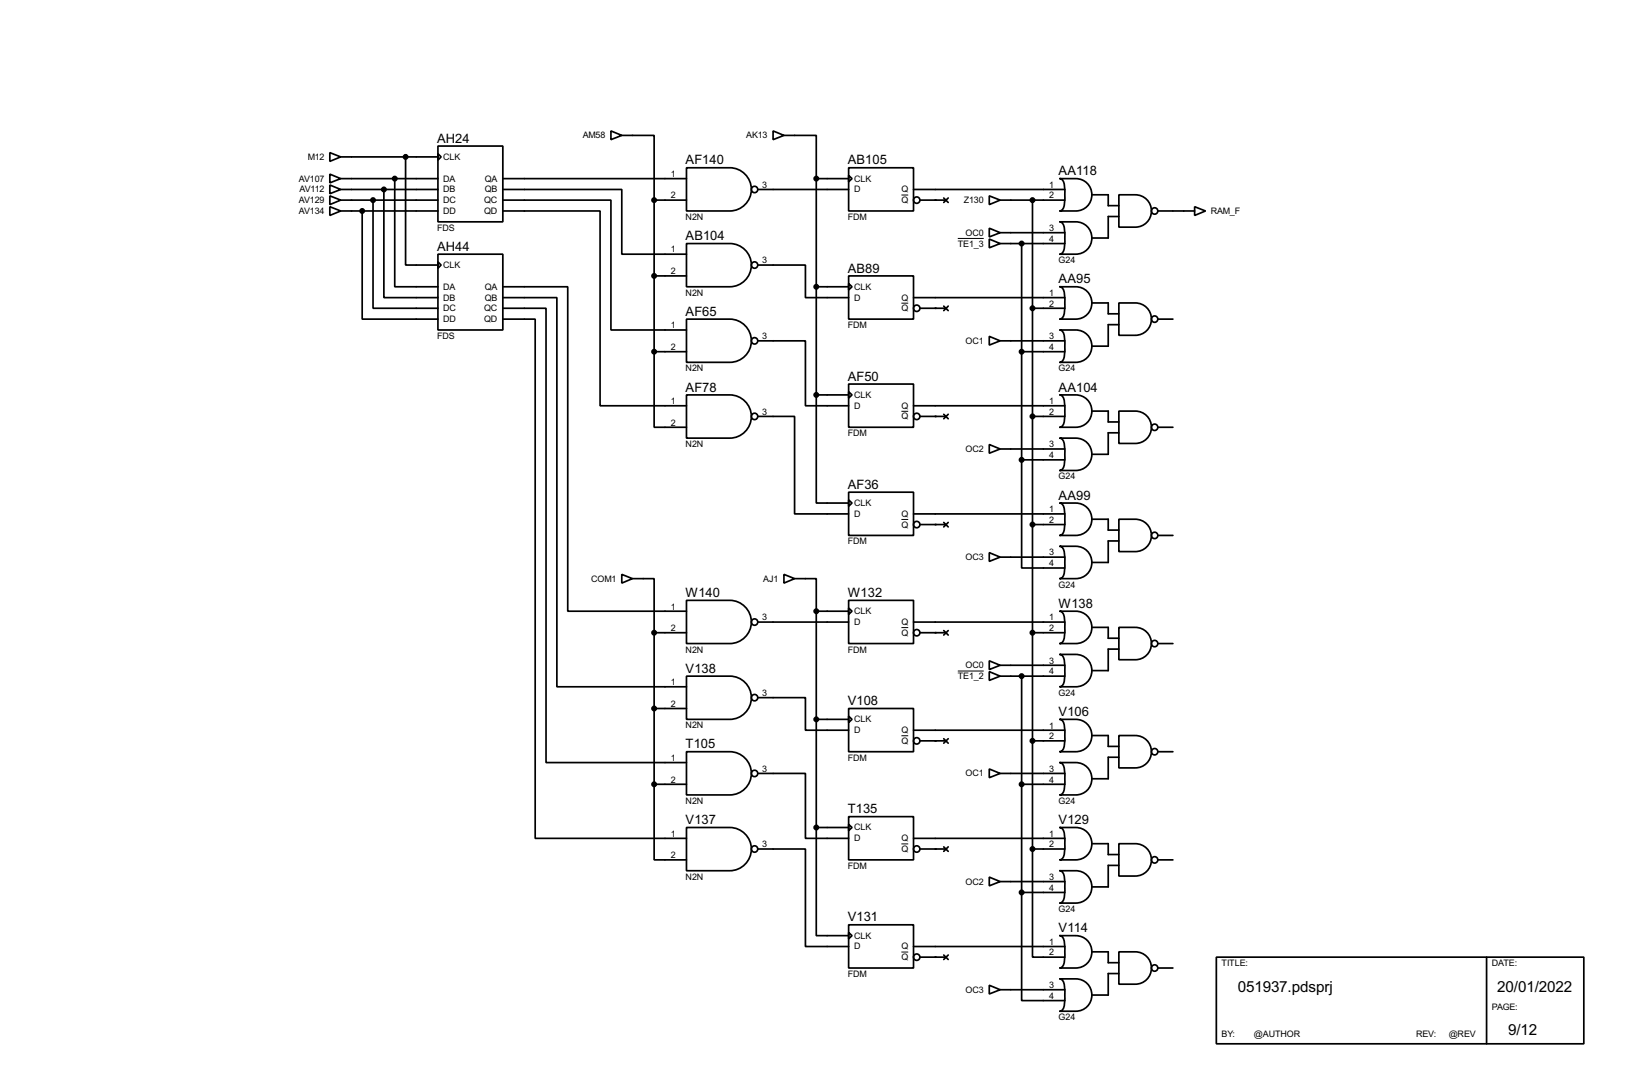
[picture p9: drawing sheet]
<svg xmlns="http://www.w3.org/2000/svg" width="383mm" height="256mm" viewBox="0 0 383 256" stroke-linecap="round" stroke-linejoin="round" font-family="sans-serif">
<g fill="none" stroke="#000" stroke-width=".4">
<path d="M77.5 35.9l2.6 1-2.6 1zM80.1 36.9h22.8M95.3 36.9v25.4h7.6M102.9 34.3h15.3v17.8h-15.3zM102.9 36.1l.8 .8-.8 .7zM143.6 30.8l2.5 1-2.5 1zM146.1 31.8h7.6v15.2M161.3 39.4h10.2a5.1 5.1 0 0 1 5.1 5.1 5.1 5.1 0 0 1-5.1 5.1h-10.2zM181.7 30.8l2.5 1-2.5 1zM184.2 31.8h7.6v10.2M199.4 39.4h15.3v10.2h-15.3zM77.5 43.5l2.6 1-2.6 1z"/>
<path d="M77.5 40.9l2.6 1.1-2.6 1zM77.5 46l2.6 1-2.6 1.1zM77.5 48.6l2.6 1-2.6 1zM80.1 44.5h22.8M80.1 42h22.8M80.1 47h22.8M80.1 49.6h22.8M85.1 49.6v25.4h17.8M87.7 47v25.4h15.2M90.2 44.5v25.4h12.7M92.8 42v25.4h10.1M102.9 59.7h15.3v17.8h-15.3z"/>
<path d="M118.2 44.5h27.9v15.2h15.2M118.2 47h25.4v30.5h17.7M118.2 49.6h22.8v45.7h20.3M118.2 42h43.1M153.7 47h7.6M153.7 47v35.6M161.3 57.2h10.2a5.1 5.1 0 0 1 5.1 5.1 5.1 5.1 0 0 1-5.1 5.1h-10.2zM178.1 44.5h21.3M191.8 42h7.6M191.8 42v50.8M199.4 41.2l.8 .8-.8 .7zM214.7 44.5h35.5"/>
<path d="M216.2 47h6.1M221.8 46.5l1 1.1M222.8 46.5l-1 1.1M232.5 53.6l2.5 1.1-2.5 1zM232.5 46l2.5 1-2.5 1.1zM232.5 56.2l2.5 1-2.5 1zM235 47h15.2M235 54.7h15.2M235 57.2h15.2M240.1 57.2v50.8M242.6 47v152.4M249 42h3.8a3.8 3.8 0 0 1 3.8 3.8 3.8 3.8 0 0 1-3.8 3.8h-3.8a1.73 1.73 0 0 0 1.2-2 16.4 16.4 0 0 0-.4-5l-.3-.5z"/>
<path d="M249 52.1h3.8a3.8 3.8 0 0 1 3.8 3.8 3.8 3.8 0 0 1-3.8 3.8h-3.8a1.7 1.7 0 0 0 1.2-1.9 16.4 16.4 0 0 0-.4-5.1l-.3-.4zM256.6 45.8h3.8v2.5h2.5M262.9 45.8h3.9a3.8 3.8 0 0 1 3.8 3.8 3.8 3.8 0 0 1-3.8 3.8h-3.9zM262.9 50.9h-2.5v5h-3.8M272.1 49.6h8.6M280.7 48.6l2.6 1-2.6 1zM102.9 61.5l.8 .8-.8 .7zM118.2 67.4h15.2v76.2h27.9M118.2 69.9h12.7v91.4h30.4M118.2 72.4h10.1v106.7h33M118.2 75h7.6v121.9h35.5M153.7 64.8h7.6"/>
<path d="M161.3 75h10.2a5.1 5.1 0 0 1 5.1 5 5.1 5.1 0 0 1-5.1 5.1h-10.2zM178.1 62.3h11.2v7.6h10.1M191.8 67.4h7.6M199.4 64.8h15.3v10.2h-15.3zM199.4 66.6l.8 .8-.8 .7zM214.7 69.9h35.5M216.2 72.4h6.1M221.8 71.9l1 1.1M222.8 71.9l-1 1.1M232.5 79l2.5 1.1-2.5 1zM242.6 72.4h7.6M249 67.4h3.8a3.8 3.8 0 0 1 3.8 3.8 3.8 3.8 0 0 1-3.8 3.8h-3.8a1.73 1.73 0 0 0 1.2-2 16.4 16.4 0 0 0-.4-5l-.3-.5z"/>
<path d="M249 77.5h3.8a3.8 3.8 0 0 1 3.8 3.8 3.8 3.8 0 0 1-3.8 3.8h-3.8a1.7 1.7 0 0 0 1.2-1.9 16.4 16.4 0 0 0-.4-5.1l-.3-.4zM256.6 71.2h3.8v2.5h2.5M262.9 71.2h3.9a3.8 3.8 0 0 1 3.8 3.8 3.8 3.8 0 0 1-3.8 3.8h-3.9zM262.9 76.3h-2.5v5h-3.8M272.1 75h3.5M153.7 82.6v17.8h7.6M153.7 82.6h7.6M161.3 92.8h10.2a5.1 5.1 0 0 1 5.1 5 5.1 5.1 0 0 1-5.1 5.1h-10.2zM178.1 80.1h11.2v15.2h10.1M178.1 97.8h8.6v22.9h12.7M191.8 92.8v25.4h7.6M191.8 92.8h7.6"/>
<path d="M199.4 90.2h15.3v10.2h-15.3zM199.4 92l.8 .8-.8 .7zM214.7 95.3h35.5M216.2 97.8h6.1M221.8 97.3l1 1.1M222.8 97.3l-1 1.1M235 80.1h15.2M240.1 82.6h10.1M242.6 97.8h7.6M249 92.8h3.8a3.8 3.8 0 0 1 3.8 3.8 3.8 3.8 0 0 1-3.8 3.8h-3.8a1.73 1.73 0 0 0 1.2-2 16.4 16.4 0 0 0-.4-5l-.3-.5zM256.6 96.6h3.8v2.5h2.5M262.9 96.6h3.9a3.8 3.8 0 0 1 3.8 3.8 3.8 3.8 0 0 1-3.8 3.8h-3.9z"/>
<path d="M199.4 115.6h15.3v10.2h-15.3zM199.4 117.4l.8 .8-.8 .7zM232.5 104.4l2.5 1.1-2.5 1zM235 105.5h15.2M240.1 108v25.4h10.1M240.1 108h10.1M249 102.9h3.8a3.8 3.8 0 0 1 3.8 3.8 3.8 3.8 0 0 1-3.8 3.8h-3.8a1.7 1.7 0 0 0 1.2-1.9 16.4 16.4 0 0 0-.4-5.1l-.3-.4zM249 118.2h3.8a3.8 3.8 0 0 1 3.8 3.8 3.8 3.8 0 0 1-3.8 3.8h-3.8a1.73 1.73 0 0 0 1.2-2 16.4 16.4 0 0 0-.4-5l-.3-.5zM262.9 101.7h-2.5v5h-3.8M272.1 100.4h3.5M146.1 134.9l2.5 1-2.5 1.1zM148.6 135.9h5.1v12.7"/>
<path d="M184.2 134.9l2.5 1-2.5 1.1zM186.7 135.9h5.1v7.7M214.7 120.7h35.5M216.2 123.2h6.1M221.8 122.7l1 1.1M222.8 122.7l-1 1.1M232.5 129.8l2.5 1.1-2.5 1zM235 130.9h15.2M242.6 123.2h7.6M249 128.3h3.8a3.8 3.8 0 0 1 3.8 3.8 3.8 3.8 0 0 1-3.8 3.8h-3.8a1.7 1.7 0 0 0 1.2-1.9 16.4 16.4 0 0 0-.4-5.1l-.3-.4zM256.6 122h3.8v2.5h2.5M262.9 122h3.9a3.8 3.8 0 0 1 3.8 3.8 3.8 3.8 0 0 1-3.8 3.8h-3.9z"/>
<path d="M262.9 127.1h-2.5v5h-3.8M272.1 125.8h3.5M153.7 148.6h7.6M153.7 148.6v35.6M161.3 141h10.2a5.1 5.1 0 0 1 5.1 5.1 5.1 5.1 0 0 1-5.1 5.1h-10.2zM161.3 158.8h10.2a5.1 5.1 0 0 1 5.1 5.1 5.1 5.1 0 0 1-5.1 5.1h-10.2zM178.1 146.1h21.3M191.8 143.6v50.8M191.8 143.6h7.6M199.4 141h15.3v10.2h-15.3zM199.4 142.8l.8 .8-.8 .7zM214.7 146.1h35.5"/>
<path d="M216.2 148.6h6.1M221.8 148.1l1 1.1M222.8 148.1l-1 1.1M232.5 155.2l2.5 1.1-2.5 1zM232.5 157.8l2.5 1-2.5 1zM235 156.3h15.2M235 158.8h15.2M240.1 158.8v50.8M242.6 148.6h7.6M249 143.6h3.8a3.8 3.8 0 0 1 3.8 3.8 3.8 3.8 0 0 1-3.8 3.8h-3.8a1.73 1.73 0 0 0 1.2-2 16.4 16.4 0 0 0-.4-5l-.3-.5zM249 153.7h3.8a3.8 3.8 0 0 1 3.8 3.8 3.8 3.8 0 0 1-3.8 3.8h-3.8a1.7 1.7 0 0 0 1.2-1.9 16.4 16.4 0 0 0-.4-5.1l-.3-.4zM256.6 147.4h3.8v2.5h2.5"/>
<path d="M262.9 147.4h3.9a3.8 3.8 0 0 1 3.8 3.8 3.8 3.8 0 0 1-3.8 3.8h-3.9zM262.9 152.5h-2.5v5h-3.8M272.1 151.2h3.5M153.7 166.4h7.6M161.3 176.6h10.2a5.1 5.1 0 0 1 5.1 5 5.1 5.1 0 0 1-5.1 5.1h-10.2zM178.1 163.9h11.2v7.6h10.1M191.8 169h7.6M199.4 166.4h15.3v10.2h-15.3zM199.4 168.2l.8 .8-.8 .7zM214.7 171.5h35.5M216.2 174h6.1M221.8 173.5l1 1.1"/>
<path d="M222.8 173.5l-1 1.1M242.6 174h7.6M249 169h3.8a3.8 3.8 0 0 1 3.8 3.8 3.8 3.8 0 0 1-3.8 3.8h-3.8a1.73 1.73 0 0 0 1.2-2 16.4 16.4 0 0 0-.4-5l-.3-.5zM249 179.1h3.8a3.8 3.8 0 0 1 3.8 3.8 3.8 3.8 0 0 1-3.8 3.8h-3.8a1.7 1.7 0 0 0 1.2-1.9 16.4 16.4 0 0 0-.4-5.1l-.3-.4zM256.6 172.8h3.8v2.5h2.5M262.9 172.8h3.9a3.8 3.8 0 0 1 3.8 3.8 3.8 3.8 0 0 1-3.8 3.8h-3.9zM262.9 177.9h-2.5v5h-3.8M272.1 176.6h3.5M153.7 184.2v17.8h7.6M153.7 184.2h7.6M161.3 194.4h10.2a5.1 5.1 0 0 1 5.1 5 5.1 5.1 0 0 1-5.1 5.1h-10.2zM178.1 181.7h11.2v15.2h10.1"/>
<path d="M178.1 199.4h11.2v22.9h10.1M191.8 194.4v25.4h7.6M191.8 194.4h7.6M199.4 191.8h15.3v10.2h-15.3zM199.4 193.6l.8 .8-.8 .7zM214.7 196.9h35.5M216.2 199.4h6.1M221.8 198.9l1 1.1M222.8 198.9l-1 1.1M232.5 180.6l2.5 1.1-2.5 1zM235 181.7h15.2M240.1 184.2h10.1"/>
<path d="M242.6 199.4v25.4h7.6M242.6 199.4h7.6M249 194.4h3.8a3.8 3.8 0 0 1 3.8 3.8 3.8 3.8 0 0 1-3.8 3.8h-3.8a1.73 1.73 0 0 0 1.2-2 16.4 16.4 0 0 0-.4-5l-.3-.5zM256.6 198.2h3.8v2.5h2.5M262.9 198.2h3.9a3.8 3.8 0 0 1 3.8 3.8 3.8 3.8 0 0 1-3.8 3.8h-3.9zM199.4 217.2h15.3v10.2h-15.3zM199.4 219l.8 .8-.8 .7zM232.5 206l2.5 1.1-2.5 1zM235 207.1h15.2M240.1 209.6v25.4h10.1M240.1 209.6h10.1M249 204.5h3.8a3.8 3.8 0 0 1 3.8 3.8 3.8 3.8 0 0 1-3.8 3.8h-3.8a1.7 1.7 0 0 0 1.2-1.9 16.4 16.4 0 0 0-.4-5.1l-.3-.4z"/>
<path d="M249 219.8h3.8a3.8 3.8 0 0 1 3.8 3.8 3.8 3.8 0 0 1-3.8 3.8h-3.8a1.73 1.73 0 0 0 1.2-2 16.4 16.4 0 0 0-.4-5l-.3-.5zM262.9 203.3h-2.5v5h-3.8M272.1 202h3.5M214.7 222.3h35.5M216.2 224.8h6.1M221.8 224.3l1 1.1M222.8 224.3l-1 1.1M232.5 231.4l2.5 1.1-2.5 1zM235 232.5h15.2M249 229.9h3.8a3.8 3.8 0 0 1 3.8 3.8 3.8 3.8 0 0 1-3.8 3.8h-3.8a1.7 1.7 0 0 0 1.2-1.9 16.4 16.4 0 0 0-.4-5.1l-.3-.4zM256.6 223.6h3.8v2.5h2.5M262.9 223.6h3.9a3.8 3.8 0 0 1 3.8 3.8 3.8 3.8 0 0 1-3.8 3.8h-3.9z"/>
<path d="M262.9 228.7h-2.5v5h-3.8M272.1 227.4h3.5M285.8 224.8h86.4v20.4h-86.4zM349.3 224.8v20.4"/>
<circle cx="177.3" cy="44.5" r=".75"/>
<circle cx="215.4" cy="47" r=".75"/>
<circle cx="271.3" cy="49.6" r=".75"/>
<circle cx="177.3" cy="62.3" r=".75"/>
<circle cx="215.4" cy="72.4" r=".75"/>
<circle cx="271.3" cy="75" r=".75"/>
<circle cx="177.3" cy="80.1" r=".75"/>
<circle cx="177.3" cy="97.8" r=".75"/>
<circle cx="215.4" cy="97.8" r=".75"/>
<circle cx="271.3" cy="100.4" r=".75"/>
<circle cx="215.4" cy="123.2" r=".75"/>
<circle cx="271.3" cy="125.8" r=".75"/>
<circle cx="177.3" cy="146.1" r=".75"/>
<circle cx="215.4" cy="148.6" r=".75"/>
<circle cx="271.3" cy="151.2" r=".75"/>
<circle cx="177.3" cy="163.9" r=".75"/>
<circle cx="215.4" cy="174" r=".75"/>
<circle cx="271.3" cy="176.6" r=".75"/>
<circle cx="177.3" cy="181.7" r=".75"/>
<circle cx="177.3" cy="199.4" r=".75"/>
<circle cx="215.4" cy="199.4" r=".75"/>
<circle cx="271.3" cy="202" r=".75"/>
<circle cx="215.4" cy="224.8" r=".75"/>
<circle cx="271.3" cy="227.4" r=".75"/>
</g>
<g fill="#000">
<circle cx="219.8" cy="47" r=".2"/>
<circle cx="219.8" cy="72.4" r=".2"/>
<circle cx="219.8" cy="97.8" r=".2"/>
<circle cx="219.8" cy="123.2" r=".2"/>
<circle cx="219.8" cy="148.6" r=".2"/>
<circle cx="219.8" cy="174" r=".2"/>
<circle cx="219.8" cy="199.4" r=".2"/>
<circle cx="219.8" cy="224.8" r=".2"/>
</g>
<g fill="#000" stroke="#000" stroke-width=".4">
<circle cx="95.3" cy="36.9" r=".5"/>
<circle cx="85.1" cy="49.6" r=".5"/>
<circle cx="87.6" cy="47" r=".5"/>
<circle cx="90.2" cy="44.5" r=".5"/>
<circle cx="92.7" cy="42" r=".5"/>
<circle cx="153.7" cy="47" r=".5"/>
<circle cx="191.8" cy="42" r=".5"/>
<circle cx="240" cy="57.2" r=".5"/>
<circle cx="242.6" cy="47" r=".5"/>
<circle cx="153.7" cy="64.8" r=".5"/>
<circle cx="191.8" cy="67.4" r=".5"/>
<circle cx="242.6" cy="72.4" r=".5"/>
<circle cx="153.7" cy="82.6" r=".5"/>
<circle cx="191.8" cy="92.8" r=".5"/>
<circle cx="240" cy="82.6" r=".5"/>
<circle cx="242.6" cy="97.8" r=".5"/>
<circle cx="240" cy="108" r=".5"/>
<circle cx="242.6" cy="123.2" r=".5"/>
<circle cx="153.7" cy="148.6" r=".5"/>
<circle cx="191.8" cy="143.6" r=".5"/>
<circle cx="240" cy="158.8" r=".5"/>
<circle cx="242.6" cy="148.6" r=".5"/>
<circle cx="153.7" cy="166.4" r=".5"/>
<circle cx="191.8" cy="169" r=".5"/>
<circle cx="242.6" cy="174" r=".5"/>
<circle cx="153.7" cy="184.2" r=".5"/>
<circle cx="191.8" cy="194.4" r=".5"/>
<circle cx="240" cy="184.2" r=".5"/>
<circle cx="242.6" cy="199.4" r=".5"/>
<circle cx="240" cy="209.6" r=".5"/>
</g>
<path d="M211.8 45.8h1.6M225.1 56h6.1M211.8 71.2h1.6M211.8 96.6h1.6M211.8 122h1.6M211.8 147.4h1.6M225.1 157.6h6.1M211.8 172.8h1.6M211.8 198.2h1.6M211.8 223.6h1.6" fill="none" stroke="#000" stroke-width=".23"/>
<g font-size="4">
<text x="290.9" y="233">051937.pdsprj</text>
<text x="351.8" y="233">20/01/2022</text>
<text x="354.4" y="243.1">9/12</text>
</g>
<g font-size="3.4">
<text x="102.7" y="33.5">AH24</text>
<text x="161.1" y="38.6">AF140</text>
<text x="199.2" y="38.6">AB105</text>
<text x="248.8" y="41.2">AA118</text>
<text x="102.7" y="58.9">AH44</text>
<text x="161.1" y="56.4">AB104</text>
<text x="199.2" y="64">AB89</text>
<text x="248.8" y="66.6">AA95</text>
<text x="161.1" y="74.1">AF65</text>
<text x="199.2" y="89.4">AF50</text>
<text x="161.1" y="92">AF78</text>
<text x="248.8" y="92">AA104</text>
<text x="199.2" y="114.8">AF36</text>
<text x="248.8" y="117.4">AA99</text>
<text x="161.1" y="140.2">W140</text>
<text x="199.2" y="140.2">W132</text>
<text x="248.8" y="142.8">W138</text>
<text x="161.1" y="158">V138</text>
<text x="199.2" y="165.6">V108</text>
<text x="248.8" y="168.2">V106</text>
<text x="161.1" y="175.8">T105</text>
<text x="199.2" y="191">T135</text>
<text x="161.1" y="193.6">V137</text>
<text x="248.8" y="193.6">V129</text>
<text x="199.2" y="216.4">V131</text>
<text x="248.8" y="219">V114</text>
</g>
<g font-size="2.4">
<text x="137" y="32.5">AM58</text>
<text x="175.4" y="32.5">AK13</text>
<text x="72.3" y="37.5">M12</text>
<text x="104.2" y="37.5">CLK</text>
<text x="157.7" y="41.6">1</text>
<text x="70.3" y="42.7">AV107</text>
<text x="70.3" y="47.7">AV129</text>
<text x="70.4" y="45.2">AV112</text>
<text x="104.2" y="42.7">DA</text>
<text x="104.2" y="45.2">DB</text>
<text x="104.2" y="47.7">DC</text>
<text x="113.8" y="47.7">QC</text>
<text x="113.9" y="42.7">QA</text>
<text x="113.9" y="45.2">QB</text>
<text x="157.7" y="46.6">2</text>
<text x="179.1" y="44.1">3</text>
<text x="200.7" y="42.7">CLK</text>
<text x="200.7" y="45.2">D</text>
<text x="211.8" y="45.2">Q</text>
<text x="211.8" y="47.7">Q</text>
<text x="226.5" y="47.7">Z130</text>
<text x="246.6" y="44.1">1</text>
<text x="246.6" y="46.6">2</text>
<text x="70.3" y="50.2">AV134</text>
<text x="104.2" y="50.2">DD</text>
<text x="113.8" y="50.2">QD</text>
<text x="161.1" y="51.6">N2N</text>
<text x="199.2" y="51.6">FDM</text>
<text x="284.5" y="50.2">RAM_F</text>
<text x="102.7" y="54.2">FDS</text>
<text x="157.7" y="59.3">1</text>
<text x="225.1" y="57.9">TE1_3</text>
<text x="226.9" y="55.4">OC0</text>
<text x="246.6" y="54.3">3</text>
<text x="246.6" y="56.8">4</text>
<text x="104.2" y="62.9">CLK</text>
<text x="157.7" y="64.4">2</text>
<text x="179.1" y="61.9">3</text>
<text x="248.8" y="61.8">G24</text>
<text x="104.2" y="68.1">DA</text>
<text x="104.2" y="70.6">DB</text>
<text x="113.9" y="68.1">QA</text>
<text x="113.9" y="70.6">QB</text>
<text x="161.1" y="69.5">N2N</text>
<text x="200.7" y="68.1">CLK</text>
<text x="200.7" y="70.6">D</text>
<text x="211.8" y="70.6">Q</text>
<text x="246.6" y="69.5">1</text>
<text x="246.6" y="72">2</text>
<text x="104.2" y="73.1">DC</text>
<text x="104.2" y="75.6">DD</text>
<text x="113.8" y="73.1">QC</text>
<text x="113.8" y="75.6">QD</text>
<text x="157.7" y="77.1">1</text>
<text x="199.2" y="77.1">FDM</text>
<text x="211.8" y="73.1">Q</text>
<text x="102.7" y="79.6">FDS</text>
<text x="157.7" y="82.2">2</text>
<text x="179.1" y="79.7">3</text>
<text x="226.9" y="80.8">OC1</text>
<text x="246.6" y="79.7">3</text>
<text x="246.6" y="82.2">4</text>
<text x="161.1" y="87.2">N2N</text>
<text x="248.8" y="87.2">G24</text>
<text x="157.7" y="94.9">1</text>
<text x="200.7" y="93.5">CLK</text>
<text x="246.6" y="94.9">1</text>
<text x="157.7" y="100">2</text>
<text x="179.1" y="97.4">3</text>
<text x="200.7" y="96">D</text>
<text x="211.8" y="96">Q</text>
<text x="211.8" y="98.5">Q</text>
<text x="246.6" y="97.4">2</text>
<text x="161.1" y="105">N2N</text>
<text x="199.2" y="102.5">FDM</text>
<text x="226.9" y="106.2">OC2</text>
<text x="246.6" y="105.1">3</text>
<text x="246.6" y="107.6">4</text>
<text x="248.8" y="112.6">G24</text>
<text x="200.7" y="118.9">CLK</text>
<text x="200.7" y="121.4">D</text>
<text x="211.8" y="121.4">Q</text>
<text x="211.8" y="123.9">Q</text>
<text x="246.6" y="120.3">1</text>
<text x="246.6" y="122.8">2</text>
<text x="199.2" y="127.9">FDM</text>
<text x="226.9" y="131.6">OC3</text>
<text x="246.6" y="130.5">3</text>
<text x="138.9" y="136.6">COM1</text>
<text x="179.4" y="136.6">AJ1</text>
<text x="246.6" y="133">4</text>
<text x="157.7" y="143.2">1</text>
<text x="248.8" y="138">G24</text>
<text x="157.7" y="148.2">2</text>
<text x="179.1" y="145.7">3</text>
<text x="200.7" y="144.3">CLK</text>
<text x="200.7" y="146.8">D</text>
<text x="211.8" y="146.8">Q</text>
<text x="211.8" y="149.3">Q</text>
<text x="246.6" y="145.7">1</text>
<text x="246.6" y="148.2">2</text>
<text x="161.1" y="153.3">N2N</text>
<text x="199.2" y="153.3">FDM</text>
<text x="246.6" y="155.9">3</text>
<text x="157.7" y="160.9">1</text>
<text x="225.1" y="159.5">TE1_2</text>
<text x="226.9" y="157">OC0</text>
<text x="246.6" y="158.4">4</text>
<text x="157.7" y="166">2</text>
<text x="179.1" y="163.5">3</text>
<text x="248.8" y="163.4">G24</text>
<text x="161.1" y="171.1">N2N</text>
<text x="200.7" y="169.7">CLK</text>
<text x="200.7" y="172.2">D</text>
<text x="211.8" y="172.2">Q</text>
<text x="246.6" y="171.1">1</text>
<text x="246.6" y="173.6">2</text>
<text x="157.7" y="178.7">1</text>
<text x="199.2" y="178.7">FDM</text>
<text x="211.8" y="174.7">Q</text>
<text x="157.7" y="183.8">2</text>
<text x="179.1" y="181.3">3</text>
<text x="226.9" y="182.4">OC1</text>
<text x="246.6" y="181.3">3</text>
<text x="246.6" y="183.8">4</text>
<text x="161.1" y="188.8">N2N</text>
<text x="248.8" y="188.8">G24</text>
<text x="157.7" y="196.5">1</text>
<text x="200.7" y="195.1">CLK</text>
<text x="200.7" y="197.6">D</text>
<text x="211.8" y="197.6">Q</text>
<text x="246.6" y="196.5">1</text>
<text x="157.7" y="201.6">2</text>
<text x="179.1" y="199">3</text>
<text x="211.8" y="200.1">Q</text>
<text x="246.6" y="199">2</text>
<text x="161.1" y="206.6">N2N</text>
<text x="199.2" y="204.1">FDM</text>
<text x="226.9" y="207.8">OC2</text>
<text x="246.6" y="206.7">3</text>
<text x="246.6" y="209.2">4</text>
<text x="248.8" y="214.2">G24</text>
<text x="200.7" y="220.5">CLK</text>
<text x="246.6" y="221.9">1</text>
<text x="200.7" y="223">D</text>
<text x="211.8" y="223">Q</text>
<text x="211.8" y="225.5">Q</text>
<text x="246.6" y="224.4">2</text>
<text x="287.1" y="227">TITLE:</text>
<text x="350.6" y="227">DATE:</text>
<text x="199.2" y="229.5">FDM</text>
<text x="226.9" y="233.2">OC3</text>
<text x="246.6" y="232.1">3</text>
<text x="246.6" y="234.6">4</text>
<text x="248.8" y="239.6">G24</text>
<text x="350.6" y="237.1">PAGE:</text>
<text x="287.1" y="243.5">BY:</text>
<text x="294.7" y="243.5">@AUTHOR</text>
<text x="332.8" y="243.5">REV:</text>
<text x="340.4" y="243.5">@REV</text>
</g>
</svg>
